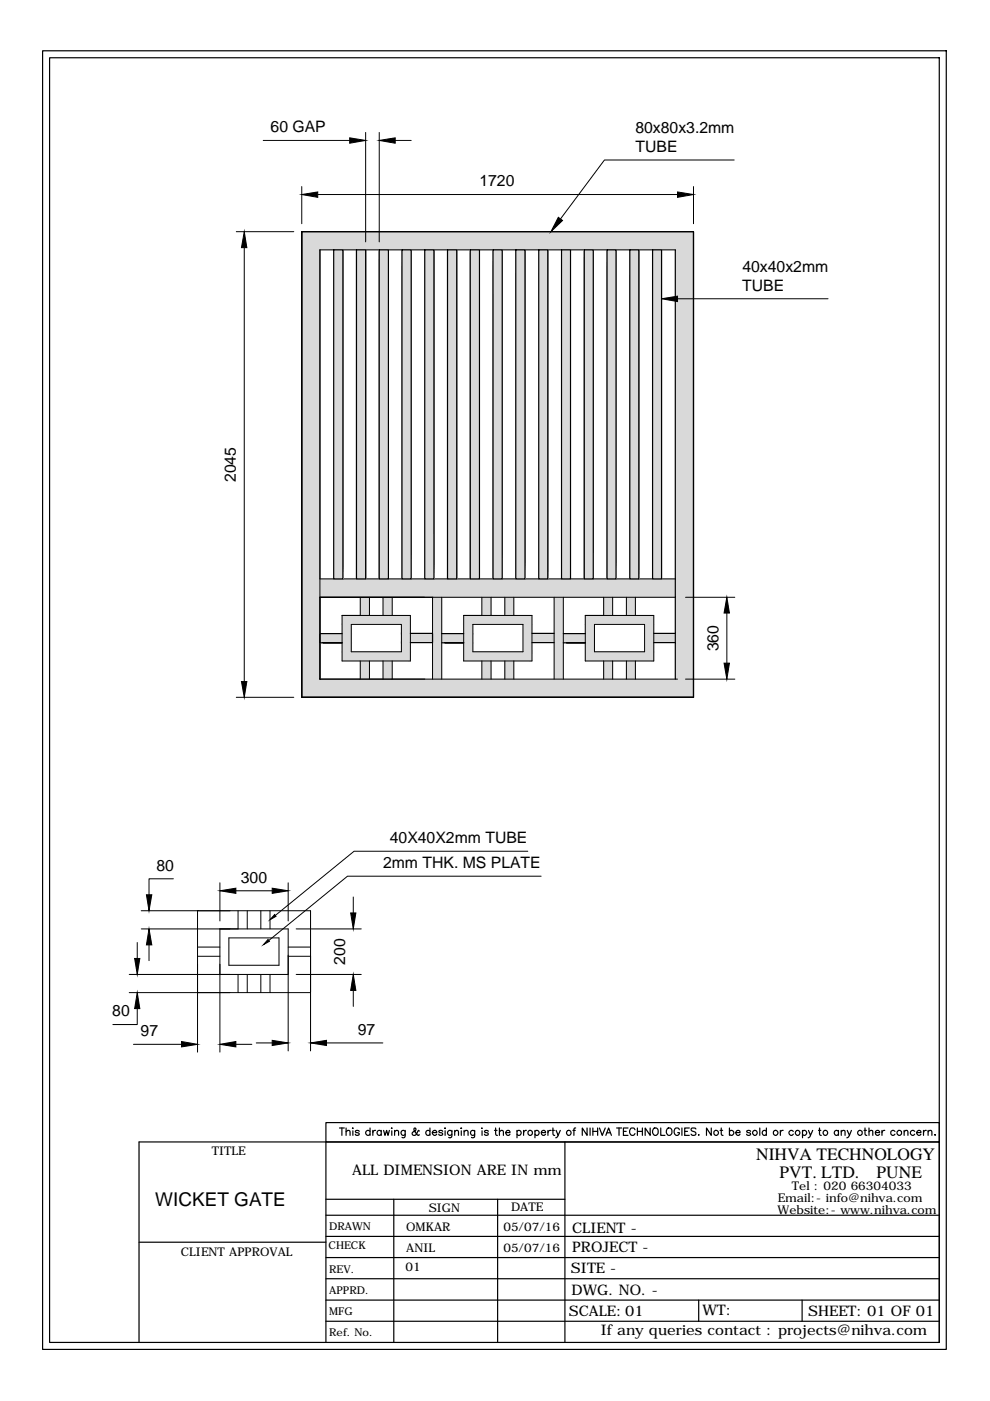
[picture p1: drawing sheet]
<svg xmlns="http://www.w3.org/2000/svg" width="210mm" height="297mm" viewBox="0 0 210 297" stroke-linecap="round" stroke-linejoin="round" font-family="sans-serif">
<!-- layer: 0 -->
<g fill="none" stroke="#000" stroke-width=".21">
<path d="M55.8 29.8h18.3M64 39.6v7.8M77.5 28.1v23.2M80.4 28.1v23.2M83.8 29.8h3.4M147 39.6v7.8M155.7 33.9h-27.5l-9.4 12.5M50.1 49.1h12.2M51.8 52.5v92M67.4 41.2h76.3M70.8 53v69.7M72.7 53v69.7"/>
<path d="M75.6 53v69.7M77.5 53v69.7M80.4 53v69.7M82.4 53v69.7M85.2 53v69.7M87.2 53v69.7M90.1 53v69.7M92 53v69.7M94.9 53v69.7M96.8 53v69.7M99.7 53v69.7M101.7 53v69.7"/>
<path d="M104.5 53v69.7M106.5 53v69.7M109.4 53v69.7M111.3 53v69.7M114.2 53v69.7M116.1 53v69.7M119.1 53v69.7M121 53v69.7M123.9 53v69.7M125.8 53v69.7M128.7 53v69.7M130.6 53v69.7"/>
<path d="M133.5 53v69.7M135.4 53v69.7M138.4 53v69.7M140.3 53v69.7M143.2 53h-75.4v91h75.9M147 49.1h-83v98.7h83M143.7 63.3h31.9M67.8 126.6h75.4M67.8 122.7h75.4M72.5 130.5h14.5v9.6h-14.5zM74.5 132.4h10.6v5.8h-10.6zM76.4 126.6v3.9"/>
<path d="M78.3 126.6v3.9M81.2 126.6v3.9M83.2 126.6v3.9M91.7 126.6v17.4M93.7 126.6v17.4M98.3 130.5h14.5v9.6h-14.5zM100.3 132.4h10.6v5.8h-10.6zM102.2 126.6v3.9M104.1 126.6v3.9M107 126.6v3.9M108.9 126.6v3.9M117.5 126.6v17.4"/>
<path d="M119.4 126.6v17.4M124.1 130.5h14.5v9.6h-14.5zM126 132.4h10.7v5.8h-10.7zM128 126.6v3.9M129.9 126.6v3.9M132.8 126.6v3.9M134.7 126.6v3.9M145.3 126.6h10.5M154.1 130v10.6M50.1 147.8h12.2M76.4 140.1v3.9M78.3 140.1v3.9"/>
<path d="M81.2 140.1v3.9M83.2 140.1v3.9M102.2 140.1v3.9M104.1 140.1v3.9M107 140.1v3.9M108.9 140.1v3.9M128 140.1v3.9M129.9 140.1v3.9M132.8 140.1v3.9M134.7 140.1v3.9M145.3 144h10.5M29.1 199.8v3.4"/>
<path d="M29.9 196.9h31.2v25.9M29.9 193.1h35.9v29.7M36.8 186.3h-5.2v3.4M41.9 193.1v30M46.6 187.2v8.1M46.6 196.9v26.2M48.5 198.9h10.7v5.8h-10.7zM50 188.9h7.7M50.5 193.1v3.8M52.4 193.1v3.8M55.3 193.1v3.8M57.2 193.1v3.8"/>
<path d="M61.1 187.2v8.1M62.8 196.9h13.8M74.9 190.2v3.4M111.9 180.5h-36.8l-16.8 13.6M114.7 185.8h-41l-16.7 13.6M27.4 206.6h33.7M27.4 210.5h38.4M29.1 213.8v3.4h-5.2M31.6 200.3v3.4M41.9 200.8h4.7M41.9 202.7h4.7M50.5 206.6v3.9"/>
<path d="M52.4 206.6v3.9M55.3 206.6v3.9M57.2 206.6v3.9M61.1 200.8h4.7M61.1 202.7h4.7M62.8 206.6h13.8M74.9 210v3.4M28.3 221.4h10.2M50 221.4h3.4M54.3 221.1h3.4M69.2 221.1h12"/>
</g>
<g fill="#d9d9d9" stroke="#d9d9d9" stroke-width=".21">
<path d="M64 49.1v3.9h83zM64 49.1h83v3.9z"/>
<path d="M64 53v73.6h3.8zM64 53h3.8v73.6z"/>
<path d="M143.2 53v91h3.8zM143.2 53h3.8v91z"/>
<path d="M64 126.6v17.4h3.8zM64 126.6h3.8v17.4z"/>
<path d="M64 144v3.8h83zM64 144h83v3.8z"/>
<path d="M67.8 122.7v3.9h75.4zM67.8 122.7h75.4v3.9z"/>
<path d="M117.5 126.6v17.4h1.9zM117.5 126.6h1.9v17.4z"/>
<path d="M91.7 126.6v17.4h2zM91.7 126.6h2v17.4z"/>
<path d="M132.8 126.6v3.9h1.9zM132.8 126.6h1.9v3.9z"/>
<path d="M128 126.6v3.9h1.9zM128 126.6h1.9v3.9z"/>
<path d="M107 126.6v3.9h1.9zM107 126.6h1.9v3.9z"/>
<path d="M102.2 126.6v3.9h1.9zM102.2 126.6h1.9v3.9z"/>
<path d="M81.2 126.6v3.9h2zM81.2 126.6h2v3.9z"/>
<path d="M76.4 126.6v3.9h1.9zM76.4 126.6h1.9v3.9z"/>
<path d="M124.1 130.5v1.9h14.5zM124.1 130.5h14.5v1.9z"/>
<path d="M98.3 130.5v1.9h14.5zM98.3 130.5h14.5v1.9z"/>
<path d="M72.5 130.5v1.9h14.5zM72.5 130.5h14.5v1.9z"/>
<path d="M136.7 132.4v1.9h1.9zM136.7 132.4h1.9v1.9z"/>
<path d="M138.6 134.3h4.6zM138.6 134.3h4.6z"/>
<path d="M136.7 134.3h1.9zM136.7 134.3h1.9z"/>
<path d="M98.3 132.4v1.9h2zM98.3 132.4h2v1.9z"/>
<path d="M87 134.3h4.7zM87 134.3h4.7z"/>
<path d="M85.1 132.4v1.9h1.9zM85.1 132.4h1.9v1.9z"/>
<path d="M72.5 132.4v1.9h2zM72.5 132.4h2v1.9z"/>
<path d="M138.6 134.3v1.9h4.6zM138.6 134.3h4.6v1.9z"/>
<path d="M112.8 134.3v1.9h4.7zM112.8 134.3h4.7v1.9z"/>
<path d="M87 134.3v1.9h4.7zM87 134.3h4.7v1.9z"/>
<path d="M85.1 134.3v1.9h1.9zM85.1 134.3h1.9v1.9z"/>
<path d="M72.5 134.3v1.9h2zM72.5 134.3h2v1.9z"/>
<path d="M67.8 134.3v1.9h4.7zM67.8 134.3h4.7v1.9z"/>
<path d="M119.4 134.3v2h4.7zM119.4 134.3h4.7v2z"/>
<path d="M98.3 134.3v2h2zM98.3 134.3h2v2z"/>
<path d="M93.7 134.3v2h4.6zM93.7 134.3h4.6v2z"/>
<path d="M72.5 136.2l2 .1zM72.5 136.2l2 .1z"/>
<path d="M67.8 136.2l4.7 .1zM67.8 136.2l4.7 .1z"/>
<path d="M136.7 134.3v3.9h1.9zM136.7 134.3h1.9v3.9z"/>
<path d="M124.1 132.4v5.8h1.9zM124.1 132.4h1.9v5.8z"/>
<path d="M110.9 132.4v5.8h1.9zM110.9 132.4h1.9v5.8z"/>
<path d="M98.3 136.3v1.9h2zM98.3 136.3h2v1.9z"/>
<path d="M85.1 136.2v2h1.9zM85.1 136.2h1.9v2z"/>
<path d="M72.5 136.3v1.9h2zM72.5 136.3h2v1.9z"/>
<path d="M124.1 138.2v1.9h14.5zM124.1 138.2h14.5v1.9z"/>
<path d="M98.3 138.2v1.9h14.5zM98.3 138.2h14.5v1.9z"/>
<path d="M72.5 138.2v1.9h14.5zM72.5 138.2h14.5v1.9z"/>
<path d="M132.8 140.1v3.9h1.9zM132.8 140.1h1.9v3.9z"/>
<path d="M128 140.1v3.9h1.9zM128 140.1h1.9v3.9z"/>
<path d="M107 140.1v3.9h1.9zM107 140.1h1.9v3.9z"/>
<path d="M102.2 140.1v3.9h1.9zM102.2 140.1h1.9v3.9z"/>
<path d="M81.2 140.1v3.9h2zM81.2 140.1h2v3.9z"/>
<path d="M76.4 140.1v3.9h1.9zM76.4 140.1h1.9v3.9z"/>
<path d="M70.8 53v69.7h1.9zM70.8 53h1.9v69.7z"/>
<path d="M75.6 53v69.7h1.9zM75.6 53h1.9v69.7z"/>
<path d="M80.4 53v69.7h2zM80.4 53h2v69.7z"/>
<path d="M85.2 53v69.7h2zM85.2 53h2v69.7z"/>
<path d="M90.1 53v69.7h1.9zM90.1 53h1.9v69.7z"/>
<path d="M94.9 53v69.7h1.9zM94.9 53h1.9v69.7z"/>
<path d="M99.7 53v69.7h2zM99.7 53h2v69.7z"/>
<path d="M104.5 53v69.7h2zM104.5 53h2v69.7z"/>
<path d="M109.4 53v69.7h1.9zM109.4 53h1.9v69.7z"/>
<path d="M114.2 53v69.7h1.9zM114.2 53h1.9v69.7z"/>
<path d="M119.1 53v69.7h1.9zM119.1 53h1.9v69.7z"/>
<path d="M123.9 53v69.7h1.9zM123.9 53h1.9v69.7z"/>
<path d="M128.7 53v69.7h1.9zM128.7 53h1.9v69.7z"/>
<path d="M133.5 53v69.7h1.9zM133.5 53h1.9v69.7z"/>
<path d="M138.4 53v69.7h1.9zM138.4 53h1.9v69.7z"/>
</g>
<g fill="none" stroke="#000" stroke-width=".25">
<path d="M9 10.8h191.6v275.3h-191.6zM10.5 12.2h188.7v272.4h-188.7zM64 49.1h83v98.7h-83zM70.8 53h1.9v69.7h-1.9zM75.6 53h1.9v69.7h-1.9zM80.4 53h2v69.7h-2zM85.2 53h2v69.7h-2zM90.1 53h1.9v69.7h-1.9zM94.9 53h1.9v69.7h-1.9zM99.7 53h2v69.7h-2zM104.5 53h2v69.7h-2zM109.4 53h1.9v69.7h-1.9z"/>
<path d="M114.2 53h1.9v69.7h-1.9zM119.1 53h1.9v69.7h-1.9zM123.9 53h1.9v69.7h-1.9zM128.7 53h1.9v69.7h-1.9zM133.5 53h1.9v69.7h-1.9zM138.4 53h1.9v69.7h-1.9zM143.2 53v91M72.5 134.3h-4.7v2h4.7h-4M87 134.3h4.7v1.9h-4.7M93.7 136.3h4.6h-4M93.7 134.3h4.6M112.8 134.3h4.7"/>
<path d="M112.8 136.2h4.7M119.4 136.3h4.7h-4M119.4 134.3h4.7M138.6 134.3h4.6M138.6 136.2h4.6M72 239.2h1M72.5 239.2v1.5M73.4 240l.4-.3h.3l.1 1M73.4 239.2v1.5M74.7 239.2h.2zM74.8 239.7v1M76.2 239.9l-.1-.2a.54 .54 0 0 0-.8 .2l.2 .2 .6 .2 .1 .2a.47 .47 0 0 1-.5 .2 .47 .47 0 0 1-.4-.2"/>
<path d="M78.5 239.9a.51 .51 0 0 0-.8-.1 .51 .51 0 0 0 0 .8 .51 .51 0 0 0 .8-.1M78.5 239.2v1.5M79.1 239.7v1M79.6 239.7a.5 .5 0 0 0-.5 .4M80.8 239.9a.49 .49 0 0 0-.7-.1 .49 .49 0 0 0 0 .7 .49 .49 0 0 0 .7 0M80.8 239.7v1M81.3 239.7l.3 1 .4-1 .3 1 .3-1M83 239.2h.2zM83.1 239.7v1M83.7 240l.2-.3a.38 .38 0 0 1 .6 .3v.7M83.7 239.7v1M85.9 239.7l-.1 1.4-.2 .1-.4-.1"/>
<path d="M85.9 239.9a.49 .49 0 0 0-.7-.1 .49 .49 0 0 0 0 .7 .49 .49 0 0 0 .7 0M88.9 239.8l-.2-.1a1.01 1.01 0 0 1-1.2 .9l-.1-.5 .8-.6-.1-.3h-.3v.2a1.42 1.42 0 0 0 .7 1.2l.3 .1 .1-.1M91.2 239.9a.49 .49 0 0 0-.8-.1 .49 .49 0 0 0 0 .7 .49 .49 0 0 0 .8 0M91.2 239.2v1.5M93.9 239.9a.51 .51 0 0 0-.9 0l.2 .2 .6 .2 .1 .2a.47 .47 0 0 1-.5 .2 .47 .47 0 0 1-.4-.2M94.3 239.2h.2zM94.4 239.7v1M95.8 239.7l-.1 1.4-.2 .1-.4-.1M95.8 239.9a.51 .51 0 0 0-.7-.1 .51 .51 0 0 0 0 .8 .51 .51 0 0 0 .7-.1M96.4 240l.3-.3h.4l.1 1M96.4 239.7v1M97.7 239.2h.2z"/>
<path d="M97.8 239.7v1M98.4 240l.4-.3h.4v1M98.4 239.7v1M100.6 239.7v1.4l-.3 .1-.3-.1M100.6 239.9a.49 .49 0 0 0-.7-.1 .49 .49 0 0 0 0 .7 .49 .49 0 0 0 .7 0M102.1 239.2h.1zM102.2 239.7v1M103.5 239.9v-.2a.54 .54 0 0 0-.8 .2l.2 .2 .6 .2v.2a.44 .44 0 0 1-.4 .2 .44 .44 0 0 1-.4-.2M104.8 239.7h.6M105.1 239.2v1.2l.1 .2 .3 .1M105.9 240l.4-.3h.4v1M105.9 239.2v1.5"/>
<path d="M109.6 239.9a.49 .49 0 0 1 .7-.1 .49 .49 0 0 1 0 .7 .49 .49 0 0 1-.7 0M109.6 239.7v1.5M111 239.7v1M111.6 239.7l-.5 .2-.1 .2M113.4 239.9a.49 .49 0 0 1 .8-.1 .49 .49 0 0 1 0 .7 .49 .49 0 0 1-.8 0M113.4 239.7v1.5M116.2 239.7v1M116.8 239.7a.5 .5 0 0 0-.6 .4M117 239.7h.5M117.2 239.2v1.2l.1 .2 .3 .1M117.9 239.7l.4 1 .5-1M121.5 239.7h.5"/>
<path d="M122.1 239.2h-.3l-.1 .3v1.2M124.5 239.2v1.5l-1-1.5v1.5M125.1 239.2v1.5M125.7 239.2v1.5M125.7 239.9h1M126.7 239.2v1.5M127.1 239.2l.6 1.5 .6-1.5M130.7 239.2h1.1M131.2 239.2v1.5M132.2 239.9h.6M133.2 239.2h-1v1.5h1M134.6 239.5a.59 .59 0 0 0-.6-.3 .59 .59 0 0 0-.5 .5v.4a.59 .59 0 0 0 .5 .6 .59 .59 0 0 0 .6-.4"/>
<path d="M135.1 239.9h1.1M135.1 239.2v1.5M136.2 239.2v1.5M137.9 239.2v1.5l-1.1-1.5v1.5M138.7 239.2a.8 .8 0 0 1 .9 .5 .8 .8 0 0 1-.5 1 .84 .84 0 0 1-.8-.6 .84 .84 0 0 1 .4-.9zM140.1 239.2v1.5h.9M141.6 239.2a.8 .8 0 0 1 .9 .5 .8 .8 0 0 1-.5 1 .84 .84 0 0 1-.7-.6 .84 .84 0 0 1 .3-.9zM144 239.5a.56 .56 0 0 0-.6-.4 .56 .56 0 0 0-.5 .6v.4a.56 .56 0 0 0 .5 .6 .56 .56 0 0 0 .6-.4v-.2h-.3M144.6 239.2v1.5M145.2 239.9h.6M146.1 239.2h-.9v1.5h.9M147.5 239.4l-.3-.2h-.5l-.2 .2 .2 .3 .8 .4v.4a.62 .62 0 0 1-1 0"/>
<path d="M150.8 239.2v1.5l-1-1.5v1.5M152.7 239.7h.5M152.9 239.2v1.2l.1 .2 .3 .1M154.7 239.9a.51 .51 0 0 1 .7-.1 .51 .51 0 0 1 0 .8 .51 .51 0 0 1-.7-.1M154.7 239.2v1.5M159.1 239.9a.51 .51 0 0 0-.8 0l.1 .1 .7 .3v.2a.47 .47 0 0 1-.4 .2 .47 .47 0 0 1-.4-.2M161.1 239.2v1.5M162.5 239.9a.49 .49 0 0 0-.7-.1 .49 .49 0 0 0 0 .7 .49 .49 0 0 0 .7 0M162.5 239.2v1.5M165.5 239.7v1M166 239.7a.5 .5 0 0 0-.5 .4M168.2 239.9a.51 .51 0 0 0-.8-.1 .51 .51 0 0 0 0 .8 .51 .51 0 0 0 .8-.1"/>
<path d="M170.2 239.9a.49 .49 0 0 1 .7-.1 .49 .49 0 0 1 0 .7 .49 .49 0 0 1-.7 0M170.2 239.7v1.5M171.4 239.7l.4 1 .5-1M173.5 239.7h.5M173.8 239.2v1.2v.2l.3 .1M177.8 239.9a.49 .49 0 0 0-.8-.1 .49 .49 0 0 0 0 .7 .49 .49 0 0 0 .8 0M177.8 239.7v1M178.4 240l.3-.3h.4l.1 1M178.4 239.7v1M179.6 239.7l.5 1 .4-1M183.2 239.7h.5M183.4 239.2v1.2l.1 .2 .3 .1"/>
<path d="M184.2 240l.4-.3h.4l.1 1M184.2 239.2v1.5M187 239.7v1M187.6 239.7a.5 .5 0 0 0-.6 .4M189.8 239.9a.49 .49 0 0 0-.8-.1 .49 .49 0 0 0 0 .7 .49 .49 0 0 0 .8 0M191.7 240l.4-.3h.3l.1 1M191.7 239.7v1M193.9 239.9a.51 .51 0 0 0-.7-.1 .51 .51 0 0 0 0 .8 .51 .51 0 0 0 .7-.1M195.8 239.7v1M196.4 239.7a.5 .5 0 0 0-.6 .4M196.8 240l.4-.3h.3l.1 1M196.8 239.7v1"/>
<path d="M69.1 257.7h130.1M69.1 242.1v42.5M69.1 254.3h50.7M83.5 254.3v30.3M91.7 240.1h.9a.47 .47 0 0 0-.5-.5 .47 .47 0 0 0-.4 .5l.1 .4a.47 .47 0 0 0 .4 .2 .47 .47 0 0 0 .4-.2M105.5 254.3v30.3M107.2 240.1h.9l-.1-.3a.49 .49 0 0 0-.7 .1 .49 .49 0 0 0 .1 .7 .49 .49 0 0 0 .7-.1M114.8 240.1h.9a.46 .46 0 0 0-.6-.5 .46 .46 0 0 0-.3 .7 .47 .47 0 0 0 .3 .4 .47 .47 0 0 0 .6-.2M118.3 240.7l-.1 .3-.4 .2M119.8 242.1v42.5M128.5 240.7l.5-1.5 .6 1.5M128.7 240.2h.7"/>
<path d="M148.1 240.6v.1zM156 240.1h.9v-.3a.49 .49 0 0 0-.8 0 .49 .49 0 0 0 .1 .8 .49 .49 0 0 0 .7-.1M171.8 240.7l-.1 .3-.4 .2M180.1 240.7l-.3 .4-.3 .1M185.6 240.1h.9a.46 .46 0 0 0-.5-.5 .46 .46 0 0 0-.4 .7 .47 .47 0 0 0 .4 .4 .47 .47 0 0 0 .5-.2M194.4 240.1h.9l-.1-.3a.49 .49 0 0 0-.7 0 .49 .49 0 0 0 0 .8 .49 .49 0 0 0 .8-.1M198.3 240.6v.1zM29.5 263.4h39.6M69.1 271.1h130.1M69.1 266.6h130.1M69.1 262.1h130.1M69.1 275.6h130.1"/>
<path d="M148.1 275.6v4.5M170.1 275.6v4.5M29.5 284.6v-42.5h169.7h-130.1v-4.1h130.1v46.6M69.1 280.1h130.1"/>
<circle cx="112.4" cy="240.2" r=".52"/>
<circle cx="120.6" cy="240.2" r=".51"/>
<circle cx="151.8" cy="240.2" r=".52"/>
<circle cx="160.1" cy="240.2" r=".51"/>
<circle cx="164.4" cy="240.2" r=".52"/>
<circle cx="169.1" cy="240.2" r=".51"/>
<circle cx="175" cy="240.2" r=".51"/>
<circle cx="182.3" cy="240.2" r=".52"/>
<circle cx="190.7" cy="240.2" r=".52"/>
</g>
<g fill="#000" stroke="#000" stroke-width=".21">
<path d="M74.1 29.2l3.4 .6-3.4 .6zM80.4 29.8l3.4-.6v1.2zM51.8 49.1l.5 3.4h-1.1zM64 41.2l3.4-.5v1.1zM118.4 46.1l.9 .7-2.5 2.3zM143.7 40.7l3.3 .5-3.3 .6zM140.3 63.3l3.4-.5v1.1zM154.1 126.6l.6 3.4h-1.2zM51.2 144.5h1.1l-.5 3.3zM153.5 140.6h1.2l-.6 3.4zM31 189.7h1.2l-.6 3.4zM46.6 188.9l3.4-.6v1.1z"/>
<path d="M56.8 199.2l.3 .4-1.2 .7zM57.7 188.3l3.4 .6-3.4 .5zM58.2 193.9l.3 .4-1.3 .7zM74.4 193.6h1.1l-.6 3.3zM28.5 203.2h1.1l-.5 3.4zM29.1 210.5l.5 3.3h-1.1zM31.6 196.9l.6 3.4h-1.2zM74.9 206.6l.6 3.4h-1.1zM38.5 220.8l3.4 .6-3.4 .6zM46.6 221.4l3.4-.6v1.2zM57.7 220.6l3.4 .5-3.4 .6zM65.8 221.1l3.4-.5v1.1z"/>
</g>
<text font-size="4" x="32.9" y="255.8">WICKET GATE</text>
<g font-size="3.7">
<text x="160.3" y="245.9">NIHVA TECHNOLOGY</text>
<text x="165.3" y="249.7">PVT. LTD.</text>
<text x="185.9" y="249.7">PUNE</text>
</g>
<g font-size="3.3">
<text x="57.4" y="28">60 GAP</text>
<text x="134.7" y="28.2">80x80x3.2mm</text>
<text x="134.8" y="32.2">TUBE</text>
<text x="101.7" y="39.5">1720</text>
<text x="157.4" y="57.6">40x40x2mm</text>
<text x="157.4" y="61.7">TUBE</text>
<text x="50" y="102.2" transform="rotate(-90 50 102.2)">2045</text>
<text x="152.4" y="138.1" transform="rotate(-90 152.4 138.1)">360</text>
<text x="82.6" y="178.7">40X40X2mm TUBE</text>
<text x="33.2" y="184.6">80</text>
<text x="81.2" y="184">2mm THK. MS PLATE</text>
<text x="51.1" y="187.1">300</text>
<text x="73.2" y="204.6" transform="rotate(-90 73.2 204.6)">200</text>
<text x="23.8" y="215.5">80</text>
<text x="29.8" y="219.7">97</text>
<text x="75.9" y="219.4">97</text>
</g>
<g font-size="3.1">
<text x="74.6" y="249.1">ALL DIMENSION ARE IN mm</text>
<text x="121.3" y="261.3">CLIENT -</text>
<text x="121" y="270">SITE -</text>
<text x="121.3" y="265.5">PROJECT -</text>
<text x="121.2" y="274.5">DWG. NO. -</text>
<text x="120.6" y="278.9">SCALE:01</text>
<text x="148.9" y="278.9">WT:</text>
<text x="171.4" y="278.9">SHEET: 01 OF 01</text>
<text x="127.4" y="283.1">If any queries contact : projects@nihva.com</text>
</g>
<g font-size="2.5">
<text x="44.9" y="244.9">TITLE</text>
<text x="90.9" y="257">SIGN</text>
<text x="108.3" y="256.8">DATE</text>
<text x="164.9" y="257.4">Website:- www.nihva.com</text>
<text x="164.9" y="254.9">Email:- info@nihva.com</text>
<text x="167.9" y="252.4">Tel : 020 66304033</text>
<text x="86.1" y="261">OMKAR</text>
<text x="106.7" y="261">05/07/16</text>
<text x="38.4" y="266.3">CLIENT APPROVAL</text>
<text x="86" y="269.4">01</text>
<text x="86.1" y="265.4">ANIL</text>
<text x="106.7" y="265.4">05/07/16</text>
</g>
<g font-size="2.3">
<text x="69.8" y="260.8">DRAWN</text>
<text x="69.7" y="264.8">CHECK</text>
<text x="69.8" y="269.8">REV.</text>
<text x="69.8" y="274.3">APPRD.</text>
<text x="69.8" y="278.8">MFG</text>
<text x="69.8" y="283.4">Ref. No.</text>
</g>
</svg>
